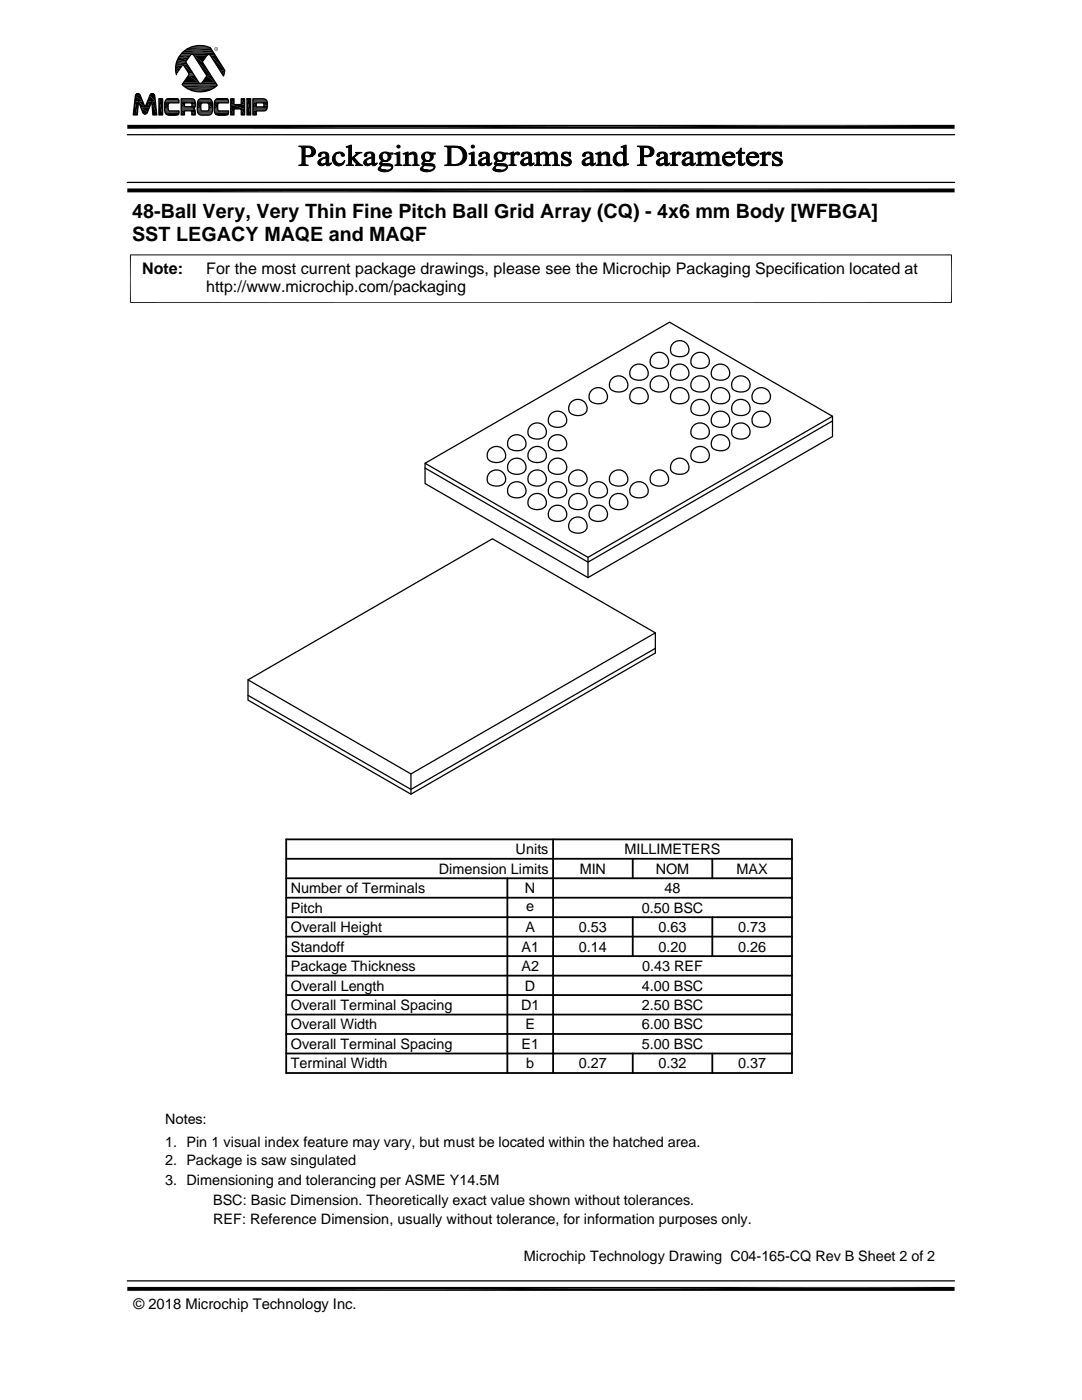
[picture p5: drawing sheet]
<svg xmlns="http://www.w3.org/2000/svg" width="216mm" height="279mm" viewBox="0 0 216 279" stroke-linecap="round" stroke-linejoin="round" font-family="sans-serif">
<g fill="none" stroke="#000" stroke-width=".25">
<path d="M27.1 18.9a.52 .52 0 0 1 .9 .1l1 2.4 .9-2.4a.5 .5 0 0 1 .5-.3 .5 .5 0 0 1 .5 .4l.4 3.8h-.8l-.2-2.7-.9 2.2a.5 .5 0 0 1-.5 .4 .5 .5 0 0 1-.4-.4l-.9-2.1-.2 2.6h-.8zM31.7 19.7h.7v3.2h-.7zM33.1 20l.5-.3h1.6l.4 .2 .1 .6-2 .1-.2 .4v.7l.1 .3 .2 .1h1.9a.62 .62 0 0 1-.1 .7 .62 .62 0 0 1-.6 .2h-1.2a.96 .96 0 0 1-.9-1.2 2.92 2.92 0 0 1 .2-1.8zM36.2 19.7h2.3a1.28 1.28 0 0 1 .2 1.9l-.1 .1 .3 .2 .1 1h-.7v-.6l-.2-.2h-1.3v.8h-.6zM36.6 13l1.1 1.7-1.4 2.2a5.1 5.1 0 0 0 7 .1l-2.9-4.6 1-1.5h.5l2.7 4.3 .3-1.2-2.9-4.5a4.8 4.8 0 0 0-5.1 .6 4.8 4.8 0 0 0-1.7 4.8M38.1 10.9h.3l.3 .1 2.6 4.1-1.2 1.6-.4-.2-2.7-4.2zM39.6 20l.5-.3h1.5a.93 .93 0 0 1 .8 1.1l-.1 1.6a.79 .79 0 0 1-.9 .6 2.2 2.2 0 0 1-1.8-.2 3.5 3.5 0 0 1 0-2.8zM43 20l.5-.3h1.6l.4 .2 .1 .6-2 .1-.2 .4v.7l.1 .3 .2 .1h1.9a.62 .62 0 0 1-.1 .7 .62 .62 0 0 1-.6 .2h-1.2a.96 .96 0 0 1-1-1.2 2.92 2.92 0 0 1 .3-1.8zM46 19.7h.7v1.2h1.4v-1.2h.7v3.2h-.7v-1.2h-1.4v1.2h-.7zM49.3 19.7h.7v3.2h-.7zM49.3 19.7h.7M50.5 19.7h2.2a1.49 1.49 0 0 1 .5 2.2l-.5 .2h-1.6v.8h-.6z"/>
<path d="M25.4 36.4h165.1M25.4 26.9h165.1M36.8 20.5h1.3l.2 .2v.4l-.1 .2h-1.4zM40.2 20.7l.2-.2 1.1 .1 .2 .4-.1 1-.2 .1h-1.2l-.1-.4zM51.1 20.5h1.4a.56 .56 0 0 1 0 .8h-1.4zM118 78a1.83 1.83 0 0 1 2.3-.4 1.83 1.83 0 0 1 .8 2.3 2.24 2.24 0 0 1-3.5-.2 1.84 1.84 0 0 1 .4-1.7zM122 75.6a1.83 1.83 0 0 1 2.4-.3 1.83 1.83 0 0 1 .7 2.2 2.27 2.27 0 0 1-3.4-.1 1.86 1.86 0 0 1 .3-1.8zM126.1 78a1.83 1.83 0 0 1 2.3-.4 1.83 1.83 0 0 1 .8 2.3 2.24 2.24 0 0 1-3.4-.2 1.84 1.84 0 0 1 .3-1.7zM126.1 73.3a1.83 1.83 0 0 1 2.3-.4 1.83 1.83 0 0 1 .8 2.3 2.27 2.27 0 0 1-3.4-.1 1.86 1.86 0 0 1 .3-1.8zM130.2 75.6a1.83 1.83 0 0 1 2.3-.3 1.83 1.83 0 0 1 .7 2.2 2.27 2.27 0 0 1-3.4-.1 1.86 1.86 0 0 1 .4-1.8zM130.2 71a1.82 1.82 0 0 1 2.3-.4 1.82 1.82 0 0 1 .7 2.2 2.27 2.27 0 0 1-3.4-.1 1.84 1.84 0 0 1 .4-1.7zM134.2 78a1.83 1.83 0 0 1 2.4-.4 1.83 1.83 0 0 1 .7 2.3 2.24 2.24 0 0 1-3.4-.2 1.84 1.84 0 0 1 .3-1.7z"/>
<path d="M134.2 73.3a1.83 1.83 0 0 1 2.4-.4 1.83 1.83 0 0 1 .7 2.3 2.27 2.27 0 0 1-3.4-.1 1.86 1.86 0 0 1 .3-1.8zM134.2 68.6a1.82 1.82 0 0 1 2.4-.4 1.82 1.82 0 0 1 .7 2.3 2.29 2.29 0 0 1-3.4-.1 1.86 1.86 0 0 1 .3-1.8zM138.3 70.9a1.82 1.82 0 0 1 2.4-.3 1.82 1.82 0 0 1 .6 2.3 2.28 2.28 0 0 1-3.4-.2 1.84 1.84 0 0 1 .4-1.8zM138.3 75.6a1.82 1.82 0 0 1 2.4-.3 1.82 1.82 0 0 1 .6 2.3 2.28 2.28 0 0 1-3.4-.2 1.85 1.85 0 0 1 .4-1.8zM142.4 78a1.82 1.82 0 0 1 2.3-.4 1.82 1.82 0 0 1 .7 2.3 2.25 2.25 0 0 1-3.4-.2 1.84 1.84 0 0 1 .4-1.7zM142.4 73.3a1.82 1.82 0 0 1 2.3-.4 1.82 1.82 0 0 1 .7 2.3 2.28 2.28 0 0 1-3.4-.1 1.85 1.85 0 0 1 .4-1.8zM146.4 75.6a1.82 1.82 0 0 1 2.4-.3 1.82 1.82 0 0 1 .7 2.3 2.28 2.28 0 0 1-3.4-.2 1.85 1.85 0 0 1 .3-1.8zM150.5 78a1.82 1.82 0 0 1 2.3-.4 1.82 1.82 0 0 1 .7 2.3 2.25 2.25 0 0 1-3.4-.2 1.83 1.83 0 0 1 .4-1.7zM84.8 92.5l48.8-28.2 32.5 18.8-48.8 28.1zM97.6 89.7a1.83 1.83 0 0 1 2.4-.4 1.83 1.83 0 0 1 .7 2.3 2.27 2.27 0 0 1-3.4-.1 1.91 1.91 0 0 1 .3-1.8zM97.6 94.4a1.83 1.83 0 0 1 2.4-.4 1.83 1.83 0 0 1 .7 2.3 2.27 2.27 0 0 1-3.4-.1 1.91 1.91 0 0 1 .3-1.8zM101.7 96.8a1.83 1.83 0 0 1 2.3-.4 1.83 1.83 0 0 1 .8 2.2 2.24 2.24 0 0 1-3.4-.1 1.88 1.88 0 0 1 .3-1.7z"/>
<path d="M101.7 87.4a1.83 1.83 0 0 1 2.4-.4 1.83 1.83 0 0 1 .7 2.3 2.29 2.29 0 0 1-3.4-.2 1.9 1.9 0 0 1 .3-1.7zM101.7 92.1a1.83 1.83 0 0 1 2.3-.4 1.83 1.83 0 0 1 .8 2.2 2.27 2.27 0 0 1-3.4-.1 1.89 1.89 0 0 1 .3-1.7zM105.8 89.7a1.83 1.83 0 0 1 2.3-.4 1.83 1.83 0 0 1 .8 2.3 2.27 2.27 0 0 1-3.5-.1 1.86 1.86 0 0 1 .4-1.8zM105.8 94.4a1.83 1.83 0 0 1 2.3-.4 1.83 1.83 0 0 1 .8 2.3 2.27 2.27 0 0 1-3.5-.1 1.86 1.86 0 0 1 .4-1.8zM105.8 85a1.83 1.83 0 0 1 2.3-.3 1.83 1.83 0 0 1 .7 2.2 2.25 2.25 0 0 1-3.4-.1 1.86 1.86 0 0 1 .4-1.8zM105.8 99.1a1.83 1.83 0 0 1 2.3-.4 1.83 1.83 0 0 1 .8 2.3 2.24 2.24 0 0 1-3.5-.1 1.85 1.85 0 0 1 .4-1.8zM109.8 96.8a1.83 1.83 0 0 1 2.4-.4 1.83 1.83 0 0 1 .7 2.2 2.24 2.24 0 0 1-3.4-.1 1.84 1.84 0 0 1 .3-1.7zM109.8 92.1a1.82 1.82 0 0 1 2.4-.4 1.82 1.82 0 0 1 .7 2.2 2.27 2.27 0 0 1-3.4-.1 1.84 1.84 0 0 1 .3-1.7zM109.8 82.7a1.82 1.82 0 0 1 2.4-.4 1.82 1.82 0 0 1 .7 2.3 2.25 2.25 0 0 1-3.4-.2 1.86 1.86 0 0 1 .3-1.7zM109.8 87.4a1.83 1.83 0 0 1 2.4-.4 1.83 1.83 0 0 1 .7 2.3 2.29 2.29 0 0 1-3.4-.2 1.86 1.86 0 0 1 .3-1.7zM113.9 94.4a1.83 1.83 0 0 1 2.3-.4 1.83 1.83 0 0 1 .8 2.3 2.27 2.27 0 0 1-3.4-.1 1.86 1.86 0 0 1 .3-1.8zM113.9 80.3a1.83 1.83 0 0 1 2.4-.3 1.83 1.83 0 0 1 .7 2.2 2.24 2.24 0 0 1-3.4-.1 1.85 1.85 0 0 1 .3-1.8z"/>
<path d="M113.9 99.1a1.83 1.83 0 0 1 2.4-.4 1.83 1.83 0 0 1 .7 2.3 2.24 2.24 0 0 1-3.4-.1 1.85 1.85 0 0 1 .3-1.8zM118 96.8a1.83 1.83 0 0 1 2.3-.4 1.83 1.83 0 0 1 .7 2.2 2.24 2.24 0 0 1-3.4-.1 1.84 1.84 0 0 1 .4-1.7zM122 94.4a1.83 1.83 0 0 1 2.4-.4 1.83 1.83 0 0 1 .7 2.3 2.27 2.27 0 0 1-3.4-.1 1.86 1.86 0 0 1 .3-1.8zM122 99.1a1.83 1.83 0 0 1 2.4-.4 1.83 1.83 0 0 1 .7 2.3 2.24 2.24 0 0 1-3.4-.1 1.85 1.85 0 0 1 .3-1.8zM126.1 96.8a1.83 1.83 0 0 1 2.3-.4 1.83 1.83 0 0 1 .8 2.2 2.24 2.24 0 0 1-3.4-.1 1.84 1.84 0 0 1 .3-1.7zM130.2 94.4a1.83 1.83 0 0 1 2.3-.4 1.83 1.83 0 0 1 .7 2.3 2.27 2.27 0 0 1-3.4-.1 1.86 1.86 0 0 1 .4-1.8zM134.2 92.1a1.82 1.82 0 0 1 2.4-.4 1.82 1.82 0 0 1 .7 2.2 2.27 2.27 0 0 1-3.4-.1 1.84 1.84 0 0 1 .3-1.7zM138.3 89.7a1.82 1.82 0 0 1 2.3-.4 1.82 1.82 0 0 1 .7 2.3 2.28 2.28 0 0 1-3.4-.1 1.86 1.86 0 0 1 .4-1.8zM138.3 80.3a1.82 1.82 0 0 1 2.4-.3 1.82 1.82 0 0 1 .6 2.3 2.25 2.25 0 0 1-3.4-.2 1.85 1.85 0 0 1 .4-1.8zM138.3 85a1.82 1.82 0 0 1 2.3-.3 1.82 1.82 0 0 1 .7 2.2 2.25 2.25 0 0 1-3.4-.1 1.86 1.86 0 0 1 .4-1.8zM142.4 82.7a1.82 1.82 0 0 1 2.3-.4 1.82 1.82 0 0 1 .7 2.3 2.25 2.25 0 0 1-3.4-.2 1.86 1.86 0 0 1 .4-1.7zM142.4 87.4a1.82 1.82 0 0 1 2.3-.4 1.82 1.82 0 0 1 .7 2.3 2.29 2.29 0 0 1-3.4-.2 1.86 1.86 0 0 1 .4-1.7z"/>
<path d="M146.4 80.3a1.82 1.82 0 0 1 2.4-.3 1.82 1.82 0 0 1 .7 2.3 2.25 2.25 0 0 1-3.4-.2 1.85 1.85 0 0 1 .3-1.8zM146.4 85a1.82 1.82 0 0 1 2.4-.3 1.82 1.82 0 0 1 .7 2.2 2.25 2.25 0 0 1-3.4-.1 1.86 1.86 0 0 1 .3-1.8zM150.5 82.7a1.82 1.82 0 0 1 2.3-.4 1.82 1.82 0 0 1 .7 2.3 2.25 2.25 0 0 1-3.4-.2 1.84 1.84 0 0 1 .4-1.7zM166.1 84l-48.8 28.2-32.5-18.8M166.1 83.1v4l-48.8 28.2-32.5-18.8v-4M109.9 101.4a1.83 1.83 0 0 1 2.3-.3 1.83 1.83 0 0 1 .7 2.2 2.24 2.24 0 0 1-3.4-.1 1.85 1.85 0 0 1 .4-1.8zM113.9 103.8a1.83 1.83 0 0 1 2.4-.4 1.83 1.83 0 0 1 .7 2.3 2.25 2.25 0 0 1-3.4-.1 1.86 1.86 0 0 1 .3-1.8zM117.3 111.2v4.1M118 101.4a1.83 1.83 0 0 1 2.3-.3 1.83 1.83 0 0 1 .8 2.2 2.24 2.24 0 0 1-3.5-.1 1.85 1.85 0 0 1 .4-1.8zM49.5 135.7l48.8-28.2 32.5 18.8-48.8 28.2zM130.8 126.3v4l-48.8 28.2-32.5-18.8v-4M130.8 129.4l-48.8 28.1-32.5-18.7"/>
<path d="M82 154.5v4M25.4 255.6h165.1"/>
</g>
<g fill="none" stroke="#000" stroke-width=".36">
<path d="M57.1 167.5h100.9v46.6h-100.9zM57.1 179.2h100.9M57.1 175.3h100.9M57.1 171.4h100.9M101.2 175.3v38.8M110.4 167.5v46.6M126.3 171.4v3.9M142.1 171.4v3.9M57.1 186.9h100.9M57.1 183h100.9M57.1 198.6h100.9M57.1 190.8h100.9"/>
<path d="M57.1 194.7h100.9M126.3 183v7.8M142.1 183v7.8M57.1 206.4h100.9M57.1 202.5h100.9M57.1 210.2h100.9M126.3 210.2v3.9M142.1 210.2v3.9"/>
</g>
<g fill="none" stroke="#000" stroke-width=".2">
<path d="M33 20h2.7M33.1 19.9h2.6M33.1 19.9h2.5M33.3 19.8h2.2M33.4 19.7h2.1M35.6 19.8h-2.4M36 10.9h2.1M36.1 10.8h6.7M36.2 19.7h2.3M36.2 19.7h2.4M36.2 19.8h2.5M36.2 19.9h2.6"/>
<path d="M36.3 16.9h7M36.4 17h6.9M36.5 16.7h6.6M36.5 16.6h3.4M36.5 16.6h3.3M36.6 16.5h3.1M36.9 17.4h6M37.5 17.7h4.9M37.8 9.5h4.2M37.9 9.4h4M38 11h-2.1M38.2 10.9h-2.2"/>
<path d="M38.4 10.9h4.4M38.4 9.3h3M38.4 9.2h2.9M38.5 10.9h3M38.6 11h2.8M38.6 11h2.7M38.7 18.2h2.5M39.6 20h2.6M39.6 19.9h2.6M39.6 19.9h2.5M39.7 19.8h2.4M39.8 19.8h2.2"/>
<path d="M40.1 16.6h3M40.2 16.6h2.9M40.3 16.5h2.7M42.9 20h2.7M43 19.9h2.6M43 19.9h2.5M43.2 19.8h2.2M43.3 19.7h2M45.5 19.8h-2.4M50.5 19.7h2.2M50.5 19.7h2.4M50.5 19.8h2.5"/>
<path d="M50.5 19.9h2.6M50.5 19.9h2.7M32.9 20.5h2.8M32.9 22.2h2.8M32.9 22.3h2.8M32.9 20.4h2.8M32.9 20.3h2.8M32.9 22.4h2.8M32.9 22.5h2.8M32.9 20.2h2.8M33 20.1h2.7M33 22.6h2.7"/>
<path d="M33 22.7h2.7M33.1 22.7h2.6M33.1 22.8h2.6M33.2 22.8h2.4M33.3 22.9h2.3M33.4 22.9h2.1M36.2 20h2.7M36.2 20.2h2.7M36.2 21.3h2.7M36.2 21.4h2.7M36.2 21.5h2.7M36.2 21.6h2.6"/>
<path d="M36.2 21.6h2.5M36.2 21.7h2.5M36.2 21.8h2.6M36.2 21.9h2.7M36.2 22h2.7M36.2 22.1h2.7M39.4 20.5h3M39.4 22.2h3M39.4 20.4h3M39.4 22.3h3M39.4 22.5h2.9M39.4 20.2h3"/>
<path d="M39.5 22.6h2.8M39.5 20.1h2.8M39.5 22.7h2.7M39.6 22.8h2.6M39.7 22.8h2.4M39.8 22.9h2.2M42.8 22.2h2.8M42.8 20.5h2.8M42.8 20.4h2.8M42.8 22.3h2.8M42.8 20.3h2.8M42.8 22.4h2.8"/>
<path d="M42.8 22.5h2.8M42.8 20.2h2.8M42.9 22.6h2.7M42.9 20.1h2.7M42.9 22.7h2.7M43 22.7h2.6M43 22.8h2.6M43.1 22.8h2.4M43.2 22.9h2.2M43.3 22.9h2M50.5 20h2.7M50.5 20.2h2.8"/>
<path d="M50.5 20.4h2.8M50.5 20.5h2.8M50.5 21.4h2.8M50.5 21.7h2.8M50.5 21.8h2.8M50.5 21.9h2.7M50.5 22h2.6M53 22.1h-2.5M26 50.8v9.7M189.9 50.8v9.7M189.9 50.9h-164M25.9 60.4h164"/>
</g>
<g fill="#000" stroke="#000" stroke-width=".2">
<path d="M80.4 30.6l.3 .1zM118.9 30.6l.2 .1zM123.9 29.3h.3zM151.6 30.6l.3 .1z"/>
<path d="M60.2 29.4h1.1h-.4v1.7h1.5l-1.5 .1v1.6l.6 .2h-1.9v-.1a.5 .5 0 0 0 .7-.6z" fill-rule="evenodd"/>
<path d="M59.6 29.1h1.6a1.26 1.26 0 0 1 1.3 .4 1.26 1.26 0 0 1 .3 1.3l-.4 .3h-1a.87 .87 0 0 0 .8-.9 .87 .87 0 0 0-.9-.8h-1.1z" fill-rule="evenodd"/>
<path d="M60.9 31.2h1.3z" fill-rule="evenodd"/>
<path d="M63.6 30.7l.3-.2h.6l-.4 .2a.36 .36 0 0 1-.1 .4 .36 .36 0 0 1-.3 .1l-.2-.1z" fill-rule="evenodd"/>
<path d="M63.5 32.1a1.65 1.65 0 0 1 1.6-.6 1.09 1.09 0 0 0-1.1 .9l.3 .3 .6 .1a.83 .83 0 0 1-.9 .3 .83 .83 0 0 1-.6-.7z" fill-rule="evenodd"/>
<path d="M63.9 30.5l.2-.1a1.3 1.3 0 0 1 1.5 .4l.1 1.9 .3 .1a.51 .51 0 0 1-.5 .3 .51 .51 0 0 1-.4-.3v-.1l-.3-.1 .3-.1v-1h-.5l.5-.3a.56 .56 0 0 0-.6-.7z" fill-rule="evenodd"/>
<path d="M64.4 32.8l.7-.1z" fill-rule="evenodd"/>
<path d="M65.7 32.7l.4-.2-.1 .3z" fill-rule="evenodd"/>
<path d="M67 30.6l.6-.1a1.1 1.1 0 0 0-.7 1.2 1.1 1.1 0 0 0 .9 1h.7a1.33 1.33 0 0 1-2-.2 1.33 1.33 0 0 1 .5-1.9z" fill-rule="evenodd"/>
<path d="M67.1 30.5a1.26 1.26 0 0 1 1.6 .4v.2a.46 .46 0 0 1-.5 0 .46 .46 0 0 1-.2-.5z" fill-rule="evenodd"/>
<path d="M67.8 32.7a.93 .93 0 0 0 .9-.7l.1 .2-.3 .5z" fill-rule="evenodd"/>
<path d="M69.1 29.3h.2z" fill-rule="evenodd"/>
<path d="M69.1 29.3l1-.3v3.7l.5 .3h-1.5l.3-.1 .2-.3v-3l-.1-.2z" fill-rule="evenodd"/>
<path d="M70.9 30.4h1.3l-.7 .4-.9 .6 1.2 1.3 .6 .3h-1.5l.2-.3-1-1.1 1-.8v-.3z" fill-rule="evenodd"/>
<path d="M72.8 30.7l.2-.2h.7h-.2a.46 .46 0 0 0-.3 .6l-.2 .2a.32 .32 0 0 1-.3-.2 .32 .32 0 0 1 .1-.4z" fill-rule="evenodd"/>
<path d="M72.7 32.1a1.64 1.64 0 0 1 1.5-.6 1.06 1.06 0 0 0-1.1 .9l.4 .3 .6 .1a.84 .84 0 0 1-.9 .3 .84 .84 0 0 1-.6-.7z" fill-rule="evenodd"/>
<path d="M73 30.5l.2-.1a1.31 1.31 0 0 1 1.5 .4l.1 1.9 .3 .1a.48 .48 0 0 1-.5 .3 .48 .48 0 0 1-.4-.4l-.2-.1 .2-.1v-1h-.5l.5-.3a.54 .54 0 0 0-.5-.7z" fill-rule="evenodd"/>
<path d="M73.6 32.8l.6-.1z" fill-rule="evenodd"/>
<path d="M74.9 32.7l.3-.2-.1 .3z" fill-rule="evenodd"/>
<path d="M75.7 33.3l.5-.3-.3 .5a.93 .93 0 0 0 1.1 .5h-1.4a.42 .42 0 0 1 .1-.7z" fill-rule="evenodd"/>
<path d="M76 30.6l.8-.3 .7 .2h-.7a.83 .83 0 0 0-.5 .8 .83 .83 0 0 0 .5 .7h.7l-1.1 .1-.2 .3 .4 .2a2.38 2.38 0 0 1 1.7 .4l.1 .4a1.97 1.97 0 0 1-2.8 .6h1.4a.8 .8 0 0 0 1.1-.7l-.3-.2-1.7-.1a.48 .48 0 0 1-.3-.5 .48 .48 0 0 1 .5-.4 .85 .85 0 0 1-.3-1.5z" fill-rule="evenodd"/>
<path d="M76.4 32.1h1z" fill-rule="evenodd"/>
<path d="M76.8 30.5h1.6v.3h-.5a.82 .82 0 0 1-.4 1.2h-.6a.82 .82 0 0 0 .5-.8 .82 .82 0 0 0-.6-.7z" fill-rule="evenodd"/>
<path d="M78.7 30.6l.3 .1z" fill-rule="evenodd"/>
<path d="M78.7 30.6l1.1-.3v2.1a.37 .37 0 0 0 .4 .5v.1h-1.4l.4-.3v-1.6l-.1-.3z" fill-rule="evenodd"/>
<path d="M80.4 30.6l1-.3v.6h-.5z" fill-rule="evenodd"/>
<path d="M80.9 30.9l1.3-.2-.8 .4 .1 1.6 .4 .3h-1.4l.4-.3z" fill-rule="evenodd"/>
<path d="M81.7 30.7a.84 .84 0 0 1 .9-.4 .84 .84 0 0 1 .6 .8v1.6l.5 .3h-1.5l.3-.1 .2-.3-.1-1.6-.3-.3z" fill-rule="evenodd"/>
<path d="M84.1 33.3l.5-.3-.2 .5a.93 .93 0 0 0 1 .5h-1.4a.42 .42 0 0 1 .1-.7z" fill-rule="evenodd"/>
<path d="M84.4 30.6l.9-.3 .6 .2h-.7a.83 .83 0 0 0-.5 .8 .83 .83 0 0 0 .5 .7h.7l-1.1 .1-.2 .3 .5 .2a2.38 2.38 0 0 1 1.6 .4l.1 .4a1.97 1.97 0 0 1-2.8 .6h1.4a.8 .8 0 0 0 1.2-.7l-.4-.2-1.7-.1a.48 .48 0 0 1-.3-.5 .48 .48 0 0 1 .5-.4 .85 .85 0 0 1-.3-1.5z" fill-rule="evenodd"/>
<path d="M84.8 32.1h1z" fill-rule="evenodd"/>
<path d="M85.2 30.5h1.6v.3h-.5a.81 .81 0 0 1-.4 1.2h-.6a.82 .82 0 0 0 .6-.8 .82 .82 0 0 0-.7-.7z" fill-rule="evenodd"/>
<path d="M88.7 29.1h2l1.3 .3-2 .1v3.2l1.9 .1-.9 .2h-2.3l.6-.2v-.2l.1-2.9a.46 .46 0 0 0-.7-.4z" fill-rule="evenodd"/>
<path d="M90.7 29.4h1.3a1.86 1.86 0 0 1 1.2 1.7 1.86 1.86 0 0 1-1.3 1.7h-1.2a1.73 1.73 0 0 0 1.7-1.7 1.73 1.73 0 0 0-1.7-1.7z" fill-rule="evenodd"/>
<path d="M93.6 30.6l.3 .1z" fill-rule="evenodd"/>
<path d="M93.6 30.6l1-.3v2.1a.36 .36 0 0 0 .1 .4 .36 .36 0 0 0 .4 .1v.1h-1.5v-.1a.38 .38 0 0 0 .5-.5v-1.5l-.1-.1z" fill-rule="evenodd"/>
<path d="M95.7 30.7l.2-.2h.6h-.1a.43 .43 0 0 0-.3 .6l-.2 .2a.32 .32 0 0 1-.3-.2 .32 .32 0 0 1 .1-.4z" fill-rule="evenodd"/>
<path d="M95.7 31.9l.9-.4h.5a1.08 1.08 0 0 0-1.1 .9l.4 .3 .5 .1a.79 .79 0 0 1-.9 .2 .79 .79 0 0 1-.5-.9z" fill-rule="evenodd"/>
<path d="M95.9 30.5a1.28 1.28 0 0 1 1.7 .4v1.7l.4 .2a.48 .48 0 0 1-.5 .3 .48 .48 0 0 1-.4-.4l-.2-.1 .2-.1v-1h-.5l.5-.2-.1-.6z" fill-rule="evenodd"/>
<path d="M96.5 32.8l.6-.1z" fill-rule="evenodd"/>
<path d="M97.8 32.7l.3-.2-.1 .3z" fill-rule="evenodd"/>
<path d="M98.6 33.3l.5-.3-.3 .5a.94 .94 0 0 0 1.1 .5h-1.4a.42 .42 0 0 1 .1-.7z" fill-rule="evenodd"/>
<path d="M98.9 30.6a1.47 1.47 0 0 1 1.5-.1h-.7a.81 .81 0 0 0-.6 .8 .81 .81 0 0 0 .7 .7h.6l-1.1 .1-.2 .5 1.7 .1a.6 .6 0 0 1 .5 .7 2.05 2.05 0 0 1-2.8 .6 4.5 4.5 0 0 0 2.3-.3l.2-.4-.2-.2h-1.3a.55 .55 0 0 1-.8-.6l.4-.4a.85 .85 0 0 1-.2-1.5z" fill-rule="evenodd"/>
<path d="M99.3 32.1h1z" fill-rule="evenodd"/>
<path d="M99.7 30.5h1.6v.3h-.6a.83 .83 0 0 1-.3 1.2h-.6h.1a.84 .84 0 0 0 .4-.8 .84 .84 0 0 0-.6-.7z" fill-rule="evenodd"/>
<path d="M101.5 30.6l.2 .1z" fill-rule="evenodd"/>
<path d="M101.5 30.6l1-.3v.6h.2l-.2 .3v1.5l.5 .3h-1.5l.5-.3v-1.7l-.1-.2z" fill-rule="evenodd"/>
<path d="M102.7 30.7h.2l-.4 .2z" fill-rule="evenodd"/>
<path d="M102.7 30.7a.49 .49 0 0 1 .5-.4 .49 .49 0 0 1 .5 .5 .49 .49 0 0 1-.8-.1z" fill-rule="evenodd"/>
<path d="M104.1 30.7l.3-.2h.6h-.2a.46 .46 0 0 0-.3 .6l-.1 .2a.32 .32 0 0 1-.4-.2 .32 .32 0 0 1 .1-.4z" fill-rule="evenodd"/>
<path d="M104 32.1a1.64 1.64 0 0 1 1.5-.6 1.06 1.06 0 0 0-1.1 .9l.4 .3 .6 .1a.84 .84 0 0 1-.9 .3 .84 .84 0 0 1-.6-.7z" fill-rule="evenodd"/>
<path d="M104.4 30.5l.1-.1a1.31 1.31 0 0 1 1.5 .4l.1 1.9 .3 .1a.48 .48 0 0 1-.5 .3 .48 .48 0 0 1-.4-.4l-.2-.1 .2-.1v-1h-.4l.4-.3a.54 .54 0 0 0-.5-.7z" fill-rule="evenodd"/>
<path d="M104.9 32.8l.6-.1z" fill-rule="evenodd"/>
<path d="M106.2 32.7l.4-.2-.2 .3z" fill-rule="evenodd"/>
<path d="M106.6 30.6l.3 .1z" fill-rule="evenodd"/>
<path d="M106.6 30.6l1.1-.3v.6h-.6l-.1-.1z" fill-rule="evenodd"/>
<path d="M107.1 30.9l1.3-.2-.7 .3v1.7l.4 .3h-1.4l.4-.3z" fill-rule="evenodd"/>
<path d="M107.9 30.7a.86 .86 0 0 1 1.5 .2h.2l-.2 .1 .1 1.7 .4 .3h-1.5l.5-.3v-1.5l-.2-.4z" fill-rule="evenodd"/>
<path d="M109.5 30.8l.2-.2 .5 .1-.6 .2h-.2z" fill-rule="evenodd"/>
<path d="M109.7 30.6a.85 .85 0 0 1 .9-.2 .85 .85 0 0 1 .6 .7v1.3a.37 .37 0 0 0 .5 .5v.1h-1.5l.5-.3v-1.5a.45 .45 0 0 0-.5-.5z" fill-rule="evenodd"/>
<path d="M112 32.1a1.36 1.36 0 0 0 1.6 .9l-1.6 .1z" fill-rule="evenodd"/>
<path d="M112.2 30.7l.2-.2h.5a.39 .39 0 0 0-.5 .2 .39 .39 0 0 0 .2 .5l.8 .4a.73 .73 0 0 1 .6 .6 .73 .73 0 0 1-.4 .8h-.5l.4-.4a1.73 1.73 0 0 0-1.1-.9l-.4-.5z" fill-rule="evenodd"/>
<path d="M112.4 30.5l.4-.2 .8 .1z" fill-rule="evenodd"/>
<path d="M112.2 33h1.4l-.5 .1z" fill-rule="evenodd"/>
<path d="M112.4 30.5l1.4-.2v.9l-.2-.1a.7 .7 0 0 0-.7-.6z" fill-rule="evenodd"/>
<path d="M116.5 30.6l.1-.1h.6l-.4 .2a.36 .36 0 0 1 0 .4 .36 .36 0 0 1-.4 .1l-.1-.2z" fill-rule="evenodd"/>
<path d="M116.5 31.8l.8-.3h.5a1.09 1.09 0 0 0-1.1 .9l.3 .3 .6 .1a.89 .89 0 0 1-1.5-.2l.1-.4z" fill-rule="evenodd"/>
<path d="M116.6 30.5l.2-.1a1.1 1.1 0 0 1 1.3 .2 1.1 1.1 0 0 1 .2 1.2v.8l.4 .2a.51 .51 0 0 1-.4 .3 .51 .51 0 0 1-.5-.3v-.1l-.2-.1 .2-.1v-1h-.5l.5-.3a.55 .55 0 0 0-.6-.7z" fill-rule="evenodd"/>
<path d="M117.1 32.8l.7-.1z" fill-rule="evenodd"/>
<path d="M118.5 32.7l.3-.2-.1 .3z" fill-rule="evenodd"/>
<path d="M118.9 30.6l1-.3v.6h-.6z" fill-rule="evenodd"/>
<path d="M119.3 30.9l1.4-.2-.8 .4v1.3a.39 .39 0 0 0 .1 .4 .39 .39 0 0 0 .4 .1v.1h-1.5l.5-.3z" fill-rule="evenodd"/>
<path d="M120.1 30.7a.84 .84 0 0 1 .9-.3 .84 .84 0 0 1 .6 .7l.1 1.6 .4 .3h-1.4l.4-.3v-1.7l-.4-.3z" fill-rule="evenodd"/>
<path d="M122.7 30.9l.4-.4h.6a1.2 1.2 0 0 0-.8 1.2 1.2 1.2 0 0 0 .9 1.1h-1a1.4 1.4 0 0 1-.1-1.9z" fill-rule="evenodd"/>
<path d="M123.1 30.5a1.12 1.12 0 0 1 1.3 .1z" fill-rule="evenodd"/>
<path d="M123.9 29.3l1-.3v3.3l.3 .4h-.8a1.19 1.19 0 0 1-1.6 .1h1l.6-.3v-1.4l-.3-.5h.3v-1v-.2z" fill-rule="evenodd"/>
<path d="M124.4 32.7h1v.1l-1 .3z" fill-rule="evenodd"/>
<path d="M127.7 29.4h1.1h-.4v1.7h1.6l-1.6 .1v1.1a.47 .47 0 0 0 .1 .5 .47 .47 0 0 0 .6 .1v.1h-1.9l.4-.1 .2-.3z" fill-rule="evenodd"/>
<path d="M127.2 29.1h1.6a1.23 1.23 0 0 1 1.3 .4 1.23 1.23 0 0 1 .2 1.3l-.3 .3h-1.1a.87 .87 0 0 0 .9-.9 .87 .87 0 0 0-1-.8h-1.1z" fill-rule="evenodd"/>
<path d="M128.4 31.2h1.4z" fill-rule="evenodd"/>
<path d="M131.2 30.7l.3-.2h.6h-.2a.42 .42 0 0 0-.3 .6l-.2 .2a.32 .32 0 0 1-.3-.2 .32 .32 0 0 1 .1-.4z" fill-rule="evenodd"/>
<path d="M131.3 31.9l.7-.4h.6a1.12 1.12 0 0 0-1.1 .9l.4 .3 .6 .1a.79 .79 0 0 1-1 .2 .79 .79 0 0 1-.5-.9z" fill-rule="evenodd"/>
<path d="M131.5 30.5a1.23 1.23 0 0 1 1.6 .4l.1 1.7 .3 .2a.48 .48 0 0 1-.5 .3 .48 .48 0 0 1-.4-.4l-.2-.1 .2-.1v-1h-.4l.4-.2-.1-.6-.4-.2z" fill-rule="evenodd"/>
<path d="M132 32.8l.6-.1z" fill-rule="evenodd"/>
<path d="M133.3 32.7l.3-.2-.1 .3z" fill-rule="evenodd"/>
<path d="M133.7 30.6l.3 .1z" fill-rule="evenodd"/>
<path d="M133.7 30.6l1-.3v.6h.2l-.2 .3 .1 1.5 .5 .3h-1.6l.5-.3v-1.8l-.1-.1z" fill-rule="evenodd"/>
<path d="M134.9 30.7h.3l-.5 .2z" fill-rule="evenodd"/>
<path d="M134.9 30.7a.48 .48 0 0 1 .5-.4 .48 .48 0 0 1 .5 .5 .47 .47 0 0 1-.7-.1z" fill-rule="evenodd"/>
<path d="M136.3 30.7l.3-.2h.6a.44 .44 0 0 0-.5 .6 .31 .31 0 0 1-.4 .1 .31 .31 0 0 1 0-.5z" fill-rule="evenodd"/>
<path d="M136.4 31.9l.7-.4h.6a1.11 1.11 0 0 0-1 .9l.3 .3 .6 .1a.79 .79 0 0 1-1 .2 .79 .79 0 0 1-.4-.9z" fill-rule="evenodd"/>
<path d="M136.6 30.5a1.23 1.23 0 0 1 1.7 .4v1.7l.4 .2a.48 .48 0 0 1-.5 .3 .48 .48 0 0 1-.5-.4l-.2-.1 .2-.1v-1h-.4l.4-.2-.1-.6z" fill-rule="evenodd"/>
<path d="M137.1 32.8l.6-.1z" fill-rule="evenodd"/>
<path d="M138.4 32.7l.4-.2-.1 .3z" fill-rule="evenodd"/>
<path d="M138.8 30.6l.3 .1z" fill-rule="evenodd"/>
<path d="M138.8 30.6l1.1-.3v.6h-.6l-.1-.1z" fill-rule="evenodd"/>
<path d="M139.3 30.9l1.3-.2-.7 .3v1.7l.5 .3h-1.5l.4-.3z" fill-rule="evenodd"/>
<path d="M140.1 30.7a.86 .86 0 0 1 1.5 .2h.2l-.2 .2 .1 1.6 .4 .3h-1.4l.4-.3v-1.8l-.4-.2z" fill-rule="evenodd"/>
<path d="M141.8 30.8l.1-.2 .5 .1-.8 .2z" fill-rule="evenodd"/>
<path d="M141.9 30.6a.85 .85 0 0 1 1-.2 .85 .85 0 0 1 .5 .8l.1 1.5 .4 .3h-1.5v-.1a.37 .37 0 0 0 .5-.4v-1.2a.52 .52 0 0 0-.5-.6z" fill-rule="evenodd"/>
<path d="M144.5 30.7l.3-.2h.6a.73 .73 0 0 0-.8 .7l-.4 .1z" fill-rule="evenodd"/>
<path d="M144.8 30.5a1.17 1.17 0 0 1 1.9 .9h-2.1a1.11 1.11 0 0 0 1.1 1.2l-1.2 .1-.3-.7v-.6v-.1l1.8-.1a.62 .62 0 0 0-.6-.7z" fill-rule="evenodd"/>
<path d="M144.5 32.7l1.2-.1a.85 .85 0 0 0 .9-.6l.1 .1a1.26 1.26 0 0 1-1 1 1.26 1.26 0 0 1-1.2-.4z" fill-rule="evenodd"/>
<path d="M147.8 29.5h.1v.9h.7v.2h-.7v1.9l.3 .2-.8 .1v-2.2l-.5-.1 .6-.4z" fill-rule="evenodd"/>
<path d="M147.4 32.8l.9-.1 .2-.2h.2l-.1 .1a.68 .68 0 0 1-1.2 .2z" fill-rule="evenodd"/>
<path d="M149.3 30.7l.3-.2h.5a.73 .73 0 0 0-.7 .7l-.4 .1z" fill-rule="evenodd"/>
<path d="M149.6 30.5l.1-.1a1.13 1.13 0 0 1 1.7 1h-2a1.1 1.1 0 0 0 1.1 1.2l-1.3 .1-.3-.7 .1-.7 1.7-.1a.66 .66 0 0 0-.6-.7z" fill-rule="evenodd"/>
<path d="M149.2 32.7l1.5-.1 .4-.2 .2-.4a1.16 1.16 0 0 1-.8 1.1 1.16 1.16 0 0 1-1.3-.4z" fill-rule="evenodd"/>
<path d="M151.6 30.6l1.1-.3v.6h.1l-.1 .3v1.5l.5 .3h-1.5l.4-.3v-1.5v-.4z" fill-rule="evenodd"/>
<path d="M152.8 30.7h.3l-.4 .2z" fill-rule="evenodd"/>
<path d="M152.9 30.6a.46 .46 0 0 1 .6-.3 .46 .46 0 0 1 .3 .5 .49 .49 0 0 1-.7-.1h-.3z" fill-rule="evenodd"/>
<path d="M154.1 32.1a1.35 1.35 0 0 0 1.6 .9l-1.6 .1z" fill-rule="evenodd"/>
<path d="M154.4 30.6l.6-.1h-.3a.35 .35 0 0 0-.2 .3 .35 .35 0 0 0 .2 .4l.8 .4a.73 .73 0 0 1 .6 .6 .73 .73 0 0 1-.4 .8h-.5l.4-.4a1.71 1.71 0 0 0-1.1-.9 .65 .65 0 0 1-.1-1.1z" fill-rule="evenodd"/>
<path d="M154.5 30.5l.4-.2 .8 .1z" fill-rule="evenodd"/>
<path d="M154.3 33h1.4l-.5 .1z" fill-rule="evenodd"/>
<path d="M154.5 30.5l1.4-.2v.9l-.2-.1a.7 .7 0 0 0-.7-.6z" fill-rule="evenodd"/>
<circle cx="79.5" cy="29.3" r=".31"/>
<circle cx="94.3" cy="29.3" r=".31"/>
</g>
<g fill="#000">
<path d="M27 19.1l1 .1h-1zM27 19.1h1v.1zM27 19.2l1.5 1.1h-1.6zM27 19.2h1l.5 1.1zM27 19l1 .1zM27.1 18.9h.9zM27.1 18.9l.9 .1zM27.1 18.9h.8zM27.2 18.8l.7 .1zM27.2 18.8h.6zM27.2 18.8h.5zM27.3 18.7l.4 .1z"/>
<path d="M27.3 18.7h.4zM27.4 18.7h.2zM27.4 18.7h.3zM27.5 18.7h.1zM29.9 19.1l1.1 1.1h-1.6zM29.9 19.1h1l.1 1.1zM29.9 19h1zM29.9 19l1 .1zM29.9 18.9l1 .1zM29.9 18.9h.9zM30 18.9h.8zM30.1 18.8l.7 .1z"/>
<path d="M30.1 18.8h.6zM30.1 18.7l.5 .1zM30.1 18.7h.5zM30.2 18.7h.4zM30.2 18.7h.3zM30.3 18.7h.2zM31.7 19.7l.7 3.2h-.7zM31.7 19.7h.7v3.2zM33.5 19.7h2zM33.5 19.7h1.9zM33.5 19.7h1.8zM33.6 19.7h1.7z"/>
<path d="M35 13.7l.6 .6h-.5zM35 13.7h1l-.4 .6zM35.1 13.1l.9 .6h-1zM35.1 13.1h1.4l-.5 .6zM35.1 14.3l.1 .6zM35.1 14.3h.5l-.4 .6zM35.1 13l1.4 .1h-1.4zM35.1 13h1.5l-.1 .1zM35.3 12.3l1.9 .3h-2zM35.3 12.3h1.7l.2 .3zM35.4 12l1.6 .3h-1.7zM35.4 12h1.9l-.3 .3z"/>
<path d="M35.6 11.5l1.7 .5h-1.9zM35.6 11.5h2.1l-.4 .5zM36.6 13l1.9 1.6h-.9zM36.6 13h.8l1.1 1.6zM37.6 15l2.1 1.5h-3.1zM37.6 15h1.2l.9 1.5zM37.6 14.6h.9zM37.7 14.6l.9 .1zM37.7 15h1.1zM37.7 14.7l.9 .1zM37.7 14.9l1 .1zM37.7 14.8l1 .1z"/>
<path d="M37.7 14.9h1zM38.7 11l1.7 1.4h-.9zM38.7 11h2.6l-.9 1.4zM38.7 18.2l1.9 .1zM39 9.2h1.8zM39 9.1l1.8 .1zM39.3 18.3h1.3zM39.5 12.4l2.6 2.7h-.8zM39.5 12.4h.9l1.7 2.7zM39 9.1h1.7zM39.6 9.1h1.1zM39.6 9.1h.6z"/>
<path d="M39.9 19.7h2zM40 19.7h1.9zM40 19.7h1.8zM40.1 19.7h1.7zM40.1 19.7h1.6zM41.3 15.1l1.7 1.4h-2.7zM41.3 15.1h.8l.9 1.4zM41.6 10.9h1.2zM41.7 10.9h1.2zM41.8 10.9h1.1zM41.9 10.9l1 .1zM41.9 11h1z"/>
<path d="M42 11l2.9 3h-1zM42 11h.9l2 3zM42.8 9.8v.1zM42.8 9.6v.2zM42.8 9.9l.1 .1zM42.9 9.5l-.1 .1zM42.9 9.7l-.1 .1zM42.9 9.9v.1zM42.9 10l.1 .1zM42.8 9.6l.1-.1zM42.9 9.5h.1zM43 10.1l.1 .1z"/>
<path d="M43 9.4l.1 .1zM43.1 10.1h.2zM43.1 9.4l.2 .1zM43.3 10.1l.1-.1zM43.3 19.7h2zM43.3 9.4v.1zM43.4 9.9l-.1 .1zM43.4 19.7h1.9zM43.4 19.7h1.8zM43.3 9.5l.1 .2zM43.3 9.4l.1 .1zM43.3 10l.2-.1z"/>
<path d="M43.4 9.8v.1zM43.4 9.7v.1zM43.5 19.7h1.7zM43.4 9.5l.1 .1zM43.5 9.8l-.1 .1zM43.5 9.6l-.1 .2zM43.9 14l.9 .6h-.6zM43.9 14h1l-.1 .6zM44.2 14.6l.4 .5zM44.2 14.6h.6l-.2 .5zM46 19.7l.7 1.2h-.7zM46 19.7h.7v1.2z"/>
<path d="M48.1 19.7l.7 1.2h-.7zM48.1 19.7h.7v1.2zM49.3 19.7l.7 3.2h-.7zM49.3 19.7h.7v3.2zM25.4 37.6h165.1l-165.1 .8zM25.4 38.4l165.1-.8v.8zM25.4 24.9h165.1l-165.1 .8zM25.4 25.7l165.1-.8v.8zM26.9 20.3h.7zM26.9 20.3l.5 2.6h-.8zM26.9 20.3h.7l-.2 2.6zM27.6 20.3h.9z"/>
<path d="M27.6 20.3l1.4 1.1h-.9zM27.6 20.3h.9l.5 1.1zM28.1 21.4l1.3 1h-.9zM28.1 21.4h1.7l-.4 1zM28.5 22.4h.9zM28.5 22.4l.9 .1zM28.5 22.5h.9zM28.5 22.5l.8 .1zM28.6 22.6h.7zM28.6 22.6l.6 .1zM28.7 22.7h.5zM28.7 22.7h.4z"/>
<path d="M28.8 22.7h.3zM28.8 22.7l.2 .1zM28.9 22.8h.1zM29.4 20.2l.4 1.2h-.8zM29.4 20.2h.9l-.5 1.2zM30.3 20.2l1 2.7h-.8zM30.3 20.2h.7l.3 2.7zM32.9 20.7l.7 .1zM32.9 20.7h.7zM32.9 20.8h.7zM32.9 20.8l.6 .2h-.6zM32.9 20.8h.7l-.1 .2z"/>
<path d="M32.9 21l.6 .7h-.6zM32.9 21h.6v.7zM32.9 21.7l.7 .1h-.7zM32.9 21.7h.6l.1 .1zM32.9 21.8h.7zM32.9 21.8l.7 .1zM32.9 21.9h.7zM32.9 21.9l.7 .1zM32.9 20.5h1zM32.9 20.5l.9 .1zM32.9 20.6h.8zM32.9 20.6h.9z"/>
<path d="M32.9 20.6l.7 .1zM32.9 22l.8 .1zM32.9 22.1h.8zM32.9 22.1h.9zM33.4 22.9h2zM33.5 22.9l1.7 .1zM33.5 22.9h1.9zM33.6 23h1.6zM33.6 23h1.4zM36.2 20.5l.6 .8h-.6zM36.2 20.5h.6v.8zM36.2 22.1l.6 .8h-.6z"/>
<path d="M36.2 22.1h.6v.8zM38.1 20.5h.8zM38.1 22.1h.8zM38.1 20.5h.9zM38.1 21.3h.8zM38.1 22.1l.8 .1zM38.1 20.5l.9 .1zM38.2 22.2h.7zM38.2 20.6h.8zM38.2 21.3h.7zM38.2 20.6l.8 .1zM38.2 21.2l.7 .1z"/>
<path d="M38.2 22.2l.7 .1zM38.3 20.7h.7zM38.2 21.2h.7zM38.3 21.2h.6zM38.3 22.3l.7 .1zM38.3 22.4h.7zM38.3 22.4l.7 .5h-.7zM38.3 22.4h.7v.5zM38.3 20.7l.7 .1zM38.3 20.8h.7zM38.3 21.1h.6zM38.3 21.1l.6 .1z"/>
<path d="M38.3 20.8l.7 .2h-.7zM38.3 20.8h.7v.2zM38.3 21h.7zM38.3 21l.6 .1zM39.4 20.7l.7 .1zM39.4 20.7h.7zM39.4 20.8h.7zM39.4 20.8l.7 .2h-.7zM39.4 20.8h.7v.2zM39.4 21l.7 .7h-.7zM39.4 21h.7v.7zM39.4 21.7l.7 .1h-.7z"/>
<path d="M39.4 21.7h.7v.1zM39.4 21.8h.7zM39.4 21.8l.7 .1zM39.4 21.9h.7zM39.4 21.9l.8 .1zM39.4 20.5h1zM39.4 20.5l.9 .1zM39.4 20.6h.8zM39.4 20.6h.9zM39.4 20.6l.8 .1zM39.4 20.7h.8zM39.4 22l.8 .1z"/>
<path d="M39.4 22.1h.8zM39.4 22.1h.9zM39.4 22.1h1zM39.9 22.9l1.8 .1zM39.9 22.9h2zM40.1 23h1.3zM40.1 23h1.6zM41.3 20.5h1.1zM41.4 20.5l1 .1zM41.5 20.6h.9zM41.4 22.1h1zM41.5 22.1h.9z"/>
<path d="M41.6 20.6l.8 .1zM41.6 22.1h.8zM41.6 20.7h.8zM41.6 22l.8 .1zM41.6 20.7l.8 .1zM41.7 20.8h.7zM41.7 21.9l.7 .1zM41.7 20.8l.7 .2h-.7zM41.7 20.8h.7v.2zM41.7 21.8h.7zM41.7 21.8l.7 .1zM41.7 21.9h.7z"/>
<path d="M41.7 21l.7 .7h-.7zM41.7 21h.7v.7zM41.7 21.7l.7 .1h-.7zM41.7 21.7h.7v.1zM42.7 20.7l.8 .1zM42.7 20.7h.8zM42.7 20.8h.8zM42.7 20.8l.7 .2h-.7zM42.7 20.8h.8l-.1 .2zM42.7 21l.7 .7h-.7zM42.7 21h.7v.7zM42.7 21.7l.8 .1h-.8z"/>
<path d="M42.7 21.7h.7l.1 .1zM42.7 21.8h.8zM42.7 21.8l.8 .1zM42.7 21.9h.8zM42.8 20.5h1zM42.8 20.5l.9 .1zM42.8 20.6h.8zM42.8 20.6h.9zM42.8 20.6l.7 .1zM42.8 20.7h.7zM42.8 21.9l.7 .1zM42.8 22l.8 .1z"/>
<path d="M42.8 22.1h.8zM42.8 22.1h.9zM43.3 22.9h2zM43.4 22.9l1.7 .1zM43.4 22.9h1.9zM43.5 23h1.6zM43.5 23h1.4zM46 20.9l2.8 .8h-2.8zM46 20.9h2.8v.8zM46 21.7l.7 1.2h-.7zM46 21.7h.7v1.2zM48.1 21.7l.7 1.2h-.7z"/>
<path d="M48.1 21.7h.7v1.2zM50.5 20.5l.6 .8h-.6zM50.5 20.5h.6v.8zM50.5 22.1l.6 .8h-.6zM50.5 22.1h.6v.8zM52.4 20.5h.9zM52.5 20.5l.8 .1zM52.5 20.6h.8zM52.5 21.3h.8zM52.6 20.6h.7zM52.6 21.3h.7zM52.6 20.6l.7 .1z"/>
<path d="M52.6 21.2l.7 .1zM52.6 20.7h.8zM52.6 20.7l.8 .1h-.7zM52.6 20.7h.8v.1zM52.6 21.1h.7zM52.6 21.1h.8zM52.6 21.1l.7 .1zM52.6 21.2h.7zM52.7 20.8l.7 .3h-.7zM52.7 20.8h.7v.3zM52.7 21.1h.7zM25.4 256.8h165.1l-165.1 .8z"/>
<path d="M25.4 257.6l165.1-.8v.8z"/>
</g>
<path d="M37.3 9.6h4.8M37.5 17.9h4.9M36.2 20.4h2.7" fill="none" stroke="#000" stroke-width=".23"/>
<path d="M36.1 10.7h6.7M36.5 17.2h6.8M36.9 9.9h5.4" fill="none" stroke="#000" stroke-width=".34"/>
<path d="M35.1 12.8h2.3M36.4 10.3h6.2" fill="none" stroke="#000" stroke-width=".4"/>
<path d="M35.6 11.2h2.4" fill="none" stroke="#000" stroke-width=".42"/>
<path d="M36.3 16.8h6.9M38 18.1h3.8M50.5 21.5h2.8" fill="none" stroke="#000" stroke-width=".21"/>
<path d="M37 17.6h5.9" fill="none" stroke="#000" stroke-width=".3"/>
<g font-size="3.9">
<text x="26.4" y="43.5">48-Ball Very, Very Thin Fine Pitch Ball Grid Array (CQ) - 4x6 mm Body [WFBGA]</text>
<text x="26.4" y="48">SST LEGACY MAQE and MAQF</text>
</g>
<g font-size="3.2">
<text x="28.4" y="54.6">Note:</text>
<text x="41.1" y="58.3">http://www.microchip.com/packaging</text>
<text x="41.1" y="54.6">For the most current package drawings, please see the Microchip Packaging Specification located at</text>
</g>
<g font-size="2.9">
<text x="102.9" y="170.5">Units</text>
<text x="124.6" y="170.5">MILLIMETERS</text>
<text x="58" y="178.2">Number of Terminals</text>
<text x="87.6" y="174.4">Dimension Limits</text>
<text x="104.8" y="178.2">N</text>
<text x="115.7" y="174.4">MIN</text>
<text x="130.8" y="174.4">NOM</text>
<text x="132.6" y="178.2">48</text>
<text x="147" y="174.4">MAX</text>
<text x="58" y="182.1">Pitch</text>
<text x="105" y="181.8">e</text>
<text x="128" y="182.1">0.50 BSC</text>
<text x="58" y="186">Overall Height</text>
<text x="58" y="189.9">Standoff</text>
<text x="104.1" y="189.9">A1</text>
<text x="104.8" y="186">A</text>
<text x="115.5" y="186">0.53</text>
<text x="115.5" y="189.9">0.14</text>
<text x="131.4" y="186">0.63</text>
<text x="131.4" y="189.9">0.20</text>
<text x="147.3" y="186">0.73</text>
<text x="147.3" y="189.9">0.26</text>
<text x="58" y="197.7">Overall Length</text>
<text x="58" y="193.8">Package Thickness</text>
<text x="104.1" y="193.8">A2</text>
<text x="104.8" y="197.7">D</text>
<text x="128" y="197.7">4.00 BSC</text>
<text x="128.1" y="193.8">0.43 REF</text>
<text x="58" y="201.6">Overall Terminal Spacing</text>
<text x="104" y="201.6">D1</text>
<text x="128" y="201.6">2.50 BSC</text>
<text x="58" y="205.4">Overall Width</text>
<text x="58" y="209.3">Overall Terminal Spacing</text>
<text x="104" y="209.3">E1</text>
<text x="104.8" y="205.4">E</text>
<text x="128" y="209.3">5.00 BSC</text>
<text x="128" y="205.4">6.00 BSC</text>
<text x="58" y="213.2">Terminal Width</text>
<text x="105" y="213.2">b</text>
<text x="115.5" y="213.2">0.27</text>
<text x="131.4" y="213.2">0.32</text>
<text x="147.3" y="213.2">0.37</text>
<text x="32.9" y="224.3">Notes:</text>
<text x="32.9" y="228.9">1. Pin 1 visual index feature may vary, but must be located within the hatched area.</text>
<text x="32.9" y="232.6">2. Package is saw singulated</text>
<text x="32.9" y="236.5">3. Dimensioning and tolerancing per ASME Y14.5M</text>
<text x="42.5" y="244.3">REF: Reference Dimension, usually without tolerance, for information purposes only.</text>
<text x="42.5" y="240.6">BSC: Basic Dimension. Theoretically exact value shown without tolerances.</text>
<text x="104.5" y="251.7">Microchip Technology Drawing C04-165-CQ Rev B Sheet 2 of 2</text>
<text x="26.6" y="261.3">© 2018 Microchip Technology Inc.</text>
</g>
<text font-size=".6" x="43" y="10">R</text>
</svg>
